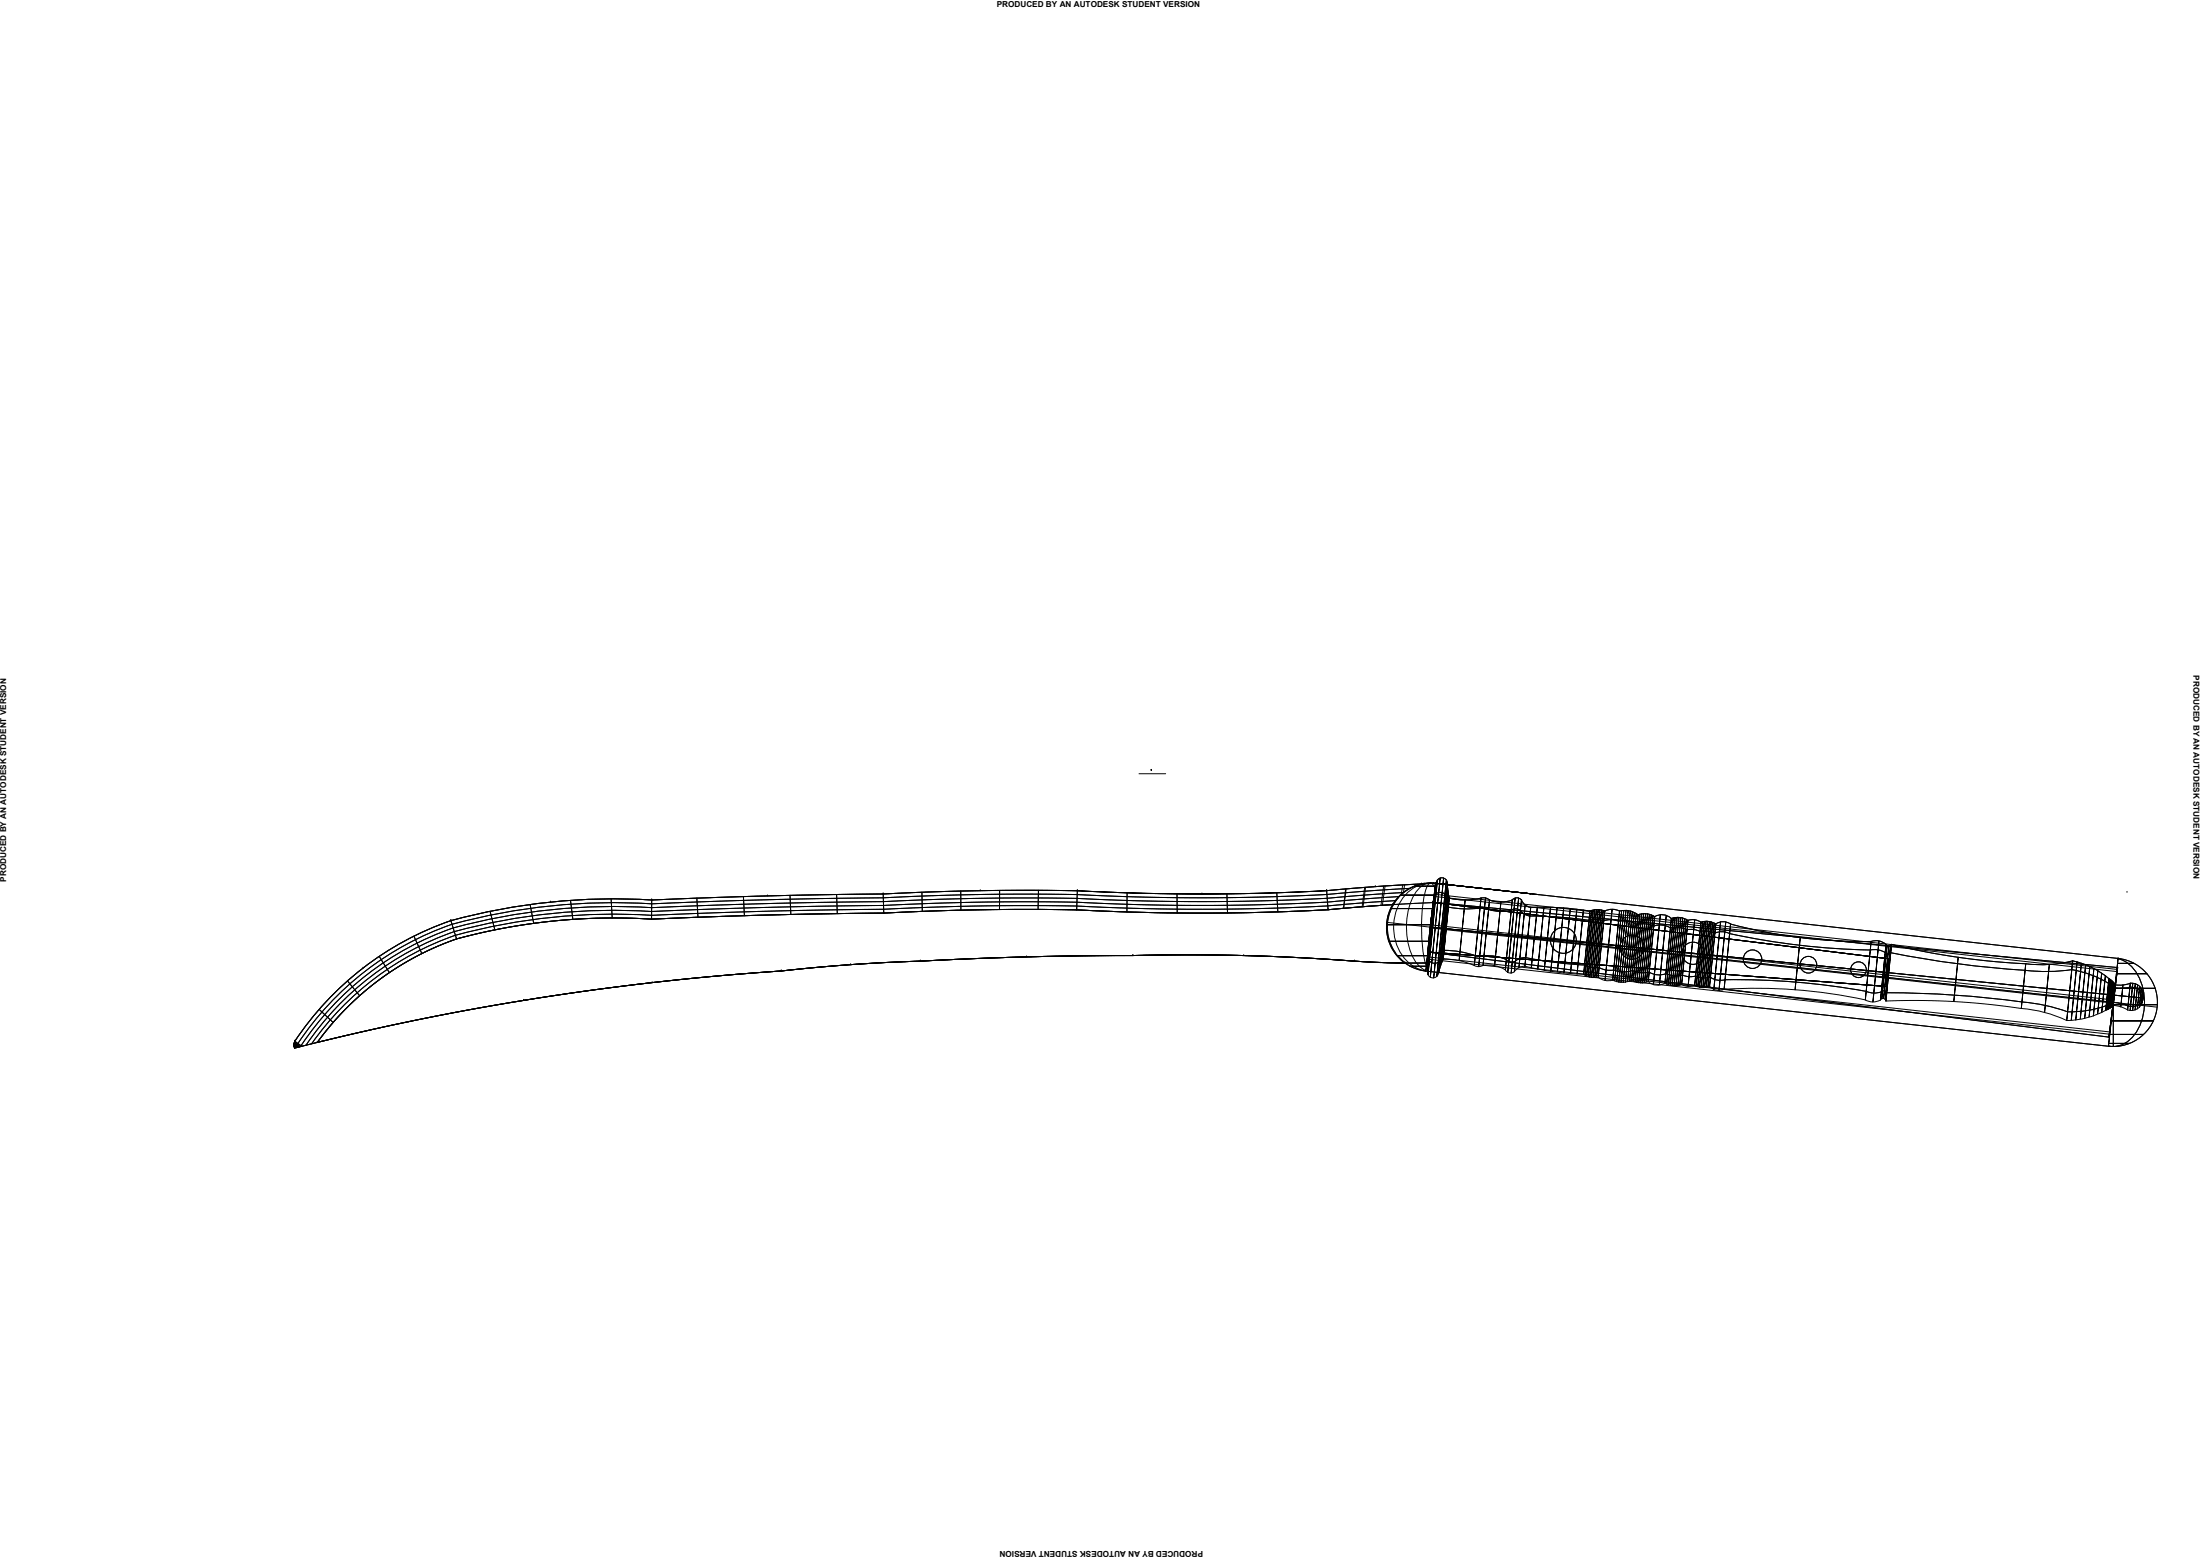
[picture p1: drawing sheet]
<svg xmlns="http://www.w3.org/2000/svg" width="1189mm" height="841mm" viewBox="0 0 1189 841" stroke-linecap="round" stroke-linejoin="round" font-family="sans-serif">
<!-- layer: 0 -->
<g fill="none" stroke="#000" stroke-width=".54">
<path d="M737 479l-1 11M738 479l-1 11M743 479h.1M748 479l-2 10M748 479l-1 10M758 478l-1 5M759 478l-1 4M762 480l-45 3M764 479h12h-11M768 477l-3 1a24 24 0 0 0-12 11M768 477h2l-53 4M768 477l-51 4"/>
<path d="M768 477h.1M770 477l-7 3a23 23 0 0 0-10 9M770 477h.1M773 477h1l1 3M773 477a14 14 0 0 0-11 12 37 37 0 0 0 4 32l5 3M773 477a22 22 0 0 0-20 24 23 23 0 0 0 17 23M773 477h3M773 477h-5M773 477a8 8 0 0 0-3 6 90 90 0 0 0 1 39M775 477h.1M776 477h.1M776 477l-6 48z"/>
<path d="M776 477l369 41M776 480l-4 42zM776 477h-1M776 477a3 3 0 0 1 4-3 3 3 0 0 1 2 4l1 5a2.8 2.8 0 0 0 3 3h10a10 10 0 0 1 8 0 16 16 0 0 0 16-1 4 4 0 0 1 4 3l3 2a157 157 0 0 1 32 2 10 10 0 0 1 8 0 9 9 0 0 1 8 0 11 11 0 0 1 10 2 10 10 0 0 1 9 1 7 7 0 0 1 9 1 10 10 0 0 1 9 1 8 8 0 0 1 7 1 9 9 0 0 1 8 1 7 7 0 0 1 8 0 269 269 0 0 0 80 9l3 2a2.1 2.1 0 0 0 4 1 396 396 0 0 0 87 10l6-1a16 16 0 0 1 13 2 43 43 0 0 1 15 10h6a6 6 0 0 1 7 0 6 6 0 0 1 2 7M776 477l-5 48zM776 477l-1 10M777 475l-5 51zM778 474l-5 54zM780 474l-5 54zM782 475l-6 52zM782 477l-5 49zM782 478l-4 47z"/>
<path d="M782 479l-4 45zM782 480l-4 43zM244 497a167 167 0 0 0-85 65M244 497l3 10M244 497h.1M265 492l2 10M286 489l2 10M297 487h.1M308 486l2 11M330 486l1 10M352 496h.1M352 486a335 335 0 0 0-108 11"/>
<path d="M352 486v10M352 486h.1M377 485v10M402 484v11M415 484h.1M427 484v10M452 483v10M477 483l1 10M477 483l-57 1-68 2M477 483h.1M478 493h.1M498 482v10"/>
<path d="M519 481v11M530 481h.1M540 481v10M561 481v10M582 491h.1M582 481v10M582 481a1285 1285 0 0 0 135 0 1285 1285 0 0 1-135 0zM582 481h-64l-41 2-79 1-46 2M582 481h-48l-57 2M582 481h.1M609 482v11M636 483v10"/>
<path d="M650 483h.1M663 483v10M690 482l1 11M717 481l1 10M717 481h.1M717 483a1391 1391 0 0 1-143 0h-48l-49 2-91 2a730 730 0 0 1-61 1 316 316 0 0 0-85 13 165 165 0 0 0-79 63M717 485a1395 1395 0 0 1-143 0h-48l-49 2-91 2a718 718 0 0 1-61 1 314 314 0 0 0-84 13 163 163 0 0 0-78 62M717 487a1395 1395 0 0 1-143 0h-48l-49 2-91 2a709 709 0 0 1-61 1 312 312 0 0 0-84 13 160 160 0 0 0-76 60M718 489a1399 1399 0 0 1-144 0h-48l-48 2-92 2a702 702 0 0 1-61 1 310 310 0 0 0-83 13 158 158 0 0 0-74 57M718 491h.1M727 480l-1 11M749 500h24h-23"/>
<path d="M751 491h23h-22M753 489a24 24 0 0 0 6 31M753 489a1252 1252 0 0 1-178 2 1845 1845 0 0 0-105 2l-71 2a1283 1283 0 0 1-79 1 292 292 0 0 0-79 13l-20 10-19 12-16 15-15 17M753 489h.1M753 489a24 24 0 0 0 7 31M753 489a1255 1255 0 0 1-178 2 1845 1845 0 0 0-105 2l-71 2a1283 1283 0 0 1-79 1 294 294 0 0 0-79 13l-11 5-10 5-9 6-9 7-17 14-14 17M754 486l-36 3M756 485a24 24 0 0 0-2 30M756 484l-39 3M757 483h18h-18M758 482l-41 3M759 482l-42 3"/>
<path d="M773 500l369 40M773 497v8zM774 494l-2 13zM774 492l-2 18zM774 489l-2 23zM775 487l-3 27zM775 487l246 31-2 15 2-15zM775 487l-3 28zM775 484l369 41M775 484l-3 33zM775 483l369 41M775 482l-3 38z"/>
<path d="M782 481l-4 41zM782 482l-3 39zM783 483l-4 38zM783 490a73 73 0 0 0 20 1 22 22 0 0 0 16 0l3 1a9 9 0 0 0 8 3l21 1a26 26 0 0 0 12 1 13 13 0 0 0 8 0l4 1h6a18 18 0 0 0 9 1l4 1a10 10 0 0 1 9 1h5a12 12 0 0 0 8 1 9 9 0 0 0 6 1h3a3 3 0 0 0 4 0h2a372 372 0 0 0 84 10l5 2h2l27 4 30 4a157 157 0 0 0 39 1 49 49 0 0 1 25 10h4a8 8 0 0 1 11 3v2M783 490l-1-4a3 3 0 0 0-2-4 3 3 0 0 0-5 2l-2 15M783 483l-4 37zM783 484l-3 35zM783 485l-3 33zM792 486l-4 33zM800 485l-3 37zM803 485l-4 37zM805 486l-4 35z"/>
<path d="M811 487l-3 35zM817 486l-4 38zM819 485l-4 40zM821 485l-4 41zM822 486l-4 39zM824 489l-3 34zM827 490l-3 32zM831 490l-3 33zM834 490l-3 33zM838 490l-4 34zM841 490l-3 35zM845 490l-3 35z"/>
<path d="M849 491l-4 35zM852 491l-3 35zM856 492l-4 34zM859 492l-3 34zM860 492l-3 35zM861 492l-4 35zM862 491l-4 37zM863 491l-4 37zM864 491l-4 37zM865 491l-4 37zM865 492l-3 36zM866 492l-3 36z"/>
<path d="M867 492l-3 36zM871 491l-4 39zM875 492l-4 37zM876 492l-3 38zM877 492l-3 38zM879 492l-4 38zM880 492l-4 39zM881 492l-4 39zM882 492l-4 38zM883 493l-4 37zM884 493l-3 37zM885 494l-3 35z"/>
<path d="M886 494l-3 36zM887 494l-3 36zM888 494l-3 37zM889 494l-3 37zM890 494l-3 37zM891 494l-3 37zM892 494l-3 37zM893 495l-3 36zM894 495l-3 35zM897 494l-4 38zM900 494l-3 38zM903 496l-3 35z"/>
<path d="M904 496l-3 36zM905 496l-3 36zM906 496l-3 36zM907 496l-3 36zM908 496l-3 37zM909 496l-3 36zM910 496l-3 36zM911 497l-3 35zM912 497l-3 35zM916 497l-4 36zM919 498l-3 34zM920 498l-3 35z"/>
<path d="M921 498l-4 35zM922 498l-4 35zM923 498l-4 35zM924 498l-4 35zM925 498l-4 35zM926 498l-4 35zM926 499l-3 34zM927 499l-3 34zM930 498l-4 36zM933 498l-4 37zM935 499l-3 35zM205 517l5 8"/>
<path d="M224 506l4 9M247 507h.1M497 519l58-2 57-1-57 1zM497 519h.1M555 517h.1M612 516a1189 1189 0 0 1 120 3 1191 1191 0 0 0-120-3zM612 516h.1M672 516h.1M732 519l28 1zM732 519h.1M750 508h22h-21M755 516h16h-16"/>
<path d="M771 518l369 41M771 517l369 40M772 514l-1 11a3 3 0 0 0 3 3 3 3 0 0 0 4-3l1-4a2.8 2.8 0 0 1 4-3l10 2a10 10 0 0 0 8 2 16 16 0 0 1 15 4 4 4 0 0 0 4-3l4-1a157 157 0 0 0 32 4 10 10 0 0 0 8 2 9 9 0 0 0 7 1 11 11 0 0 0 11 0 10 10 0 0 0 9 1 7 7 0 0 0 9 1 10 10 0 0 0 9 1 8 8 0 0 0 7 0 9 9 0 0 0 8 1 7 7 0 0 0 8 1 269 269 0 0 1 80 7h3a2.1 2.1 0 0 1 4-1 399 399 0 0 1 87 7l6 2a16 16 0 0 0 14 1 43 43 0 0 0 16-7l5 1a6 6 0 0 0 7 1 6 6 0 0 0 4-6M772 514l247 19-247-19M773 503l-1 15a3 3 0 0 0 4 2 3 3 0 0 0 3-3 4 4 0 0 1 5-4l12 3a12 12 0 0 0 8 0l7 1 5 3 3-1a9 9 0 0 1 9-1l21 3a27 27 0 0 1 12 2 10 10 0 0 1 6 1l11 1a18 18 0 0 1 10 0h3a10 10 0 0 0 9 1l6 1a12 12 0 0 1 7 1 9 9 0 0 1 7 0h3a3 3 0 0 1 4 1h1a371 371 0 0 1 85 7l5-1 2 1 30 1 27 2a153 153 0 0 1 40 8 54 54 0 0 0 25-6l5 1a8 8 0 0 0 11-1v-2M773 501h1M773 501l369 41M774 501h6M780 501l2 1M782 502l17 1M799 503l4 1M803 504l12 1"/>
<path d="M815 505l5 1M820 506h6M826 506l31 3M857 509l8 1M865 510l8 1M873 511l10 1M883 512l9 1M892 513l9 1M901 514h9M910 514l7 1M917 515l9 1M926 516l7 1"/>
<path d="M933 517l77 7M973 506l-3 29zM1011 509l-3 31zM1015 508l-3 33zM1019 510l-3 30zM1020 511l-3 28zM1021 511l-3 28zM1022 511l-3 29zM1022 510l-3 31zM1058 517l-2 24zM1120 519l-3 32zM1122 520l-3 31z"/>
<path d="M1145 518a22 22 0 0 1 14 21 25 25 0 0 1-13 26h-4M1145 518l-6 47zM1145 518h.1M1145 518a24 24 0 0 1 21 25 24 24 0 0 1-24 22M188 530l6 8M196 523h.1M352 531h.1M422 524l38-3 37-2-37 2zM422 524h.1M460 521h.1M759 520h.1M759 520l6 3 5 2 372 40"/>
<path d="M760 520h.1M762 522h9zM1010 524l8 1M1018 525h3M1021 525l72 8M1093 533l25 2M1095 521l-3 24zM1107 521l-2 26zM1118 535l21 2M1125 520l-3 31zM1127 521l-3 30zM1129 522l-2 28z"/>
<path d="M1132 523l-3 26zM1134 524l-3 25zM1136 526l-2 22zM1138 527l-2 20zM1139 537l4 1M1140 529l-2 17zM1141 529l-2 16zM1141 530l-2 15zM1141 530l-1 15zM1142 530l-2 15zM1142 531l-1 13zM1143 531l-2 13z"/>
<path d="M1143 538h7M1143 534h22zM1143 532l-1 11zM1144 526h16zM1144 520h9zM1147 532l-1 12zM1150 538l8 1M1151 531l-1 15zM1153 531l-2 15zM1154 531l-2 15zM1155 532l-1 13zM1156 533l-1 12z"/>
<path d="M1157 534l-1 10zM1158 535l-1 8zM1158 536v6zM1158 538v2zM172 545l8 7M283 540a1400 1400 0 0 0-124 26M283 540a1467 1467 0 0 1 139-16 1467 1467 0 0 0-139 16zM283 540h.1M1140 559h18zM1141 551h23zM1142 543h24zM1142 541v24"/>
<path d="M159 564l2 2M159 564l3 2v-1M159 565l1 1M159 563l3 2M159 566h.1M159 562v2v2v-2v-2l4 3M159 562h.1M159 562l4 3M160 563l-1 2M161 564l-2 2M162 564l-2 2M163 565h.1"/>
<path d="M171 563h.1M1139 565h3M1140 564h11z"/>
</g>
<g fill="#000" stroke="#000" stroke-width=".54">
<circle cx="775" cy="477" r=".1"/>
<circle cx="776" cy="477" r=".1"/>
<circle cx="782" cy="477" r=".1"/>
<circle cx="352" cy="486" r=".1"/>
<circle cx="477" cy="483" r=".1"/>
<circle cx="582" cy="481" r=".1"/>
<circle cx="717" cy="481" r=".1"/>
<circle cx="775" cy="487" r=".1"/>
<circle cx="783" cy="485" r=".1"/>
<circle cx="800" cy="485" r=".1"/>
<circle cx="805" cy="486" r=".1"/>
<circle cx="817" cy="486" r=".1"/>
<circle cx="822" cy="486" r=".1"/>
<circle cx="827" cy="490" r=".1"/>
<circle cx="859" cy="492" r=".1"/>
<circle cx="867" cy="492" r=".1"/>
<circle cx="875" cy="492" r=".1"/>
<circle cx="885" cy="494" r=".1"/>
<circle cx="894" cy="495" r=".1"/>
<circle cx="903" cy="496" r=".1"/>
<circle cx="912" cy="497" r=".1"/>
<circle cx="919" cy="498" r=".1"/>
<circle cx="927" cy="499" r=".1"/>
<circle cx="935" cy="499" r=".1"/>
<circle cx="732" cy="519" r=".1"/>
<circle cx="746" cy="520" r=".1"/>
<circle cx="772" cy="514" r=".1"/>
<circle cx="1011" cy="509" r=".1"/>
<circle cx="1019" cy="510" r=".1"/>
<circle cx="1021" cy="518" r=".1"/>
<circle cx="1022" cy="510" r=".1"/>
<circle cx="1120" cy="519" r=".1"/>
<circle cx="1019" cy="533" r=".1"/>
<circle cx="1095" cy="521" r=".1"/>
<circle cx="1140" cy="529" r=".1"/>
<circle cx="1143" cy="532" r=".1"/>
<circle cx="1151" cy="531" r=".1"/>
<circle cx="1158" cy="539" r=".1"/>
<circle cx="221" cy="552" r=".1"/>
<circle cx="283" cy="540" r=".1"/>
<circle cx="159" cy="564" r=".1"/>
</g>
<!-- layer: Daab v4_Sketch1 -->
<path d="M616 418h14M622 416h.1" fill="none" stroke="#000" stroke-width=".54"/>
<!-- layer: Daab v4_Sketch2 -->
<path d="M622 416h.1M159 562a163 163 0 0 1 116-72 335 335 0 0 1 77-4l68-2 57-1a1478 1478 0 0 1 150 0 1165 1165 0 0 0 129-5l20-1-3 22-2 21h-22a1543 1543 0 0 0-156-4 2165 2165 0 0 0-194 10 1453 1453 0 0 0-240 40v-2v-2" fill="none" stroke="#000" stroke-width=".54"/>
<!-- layer: Daab v4_Sketch3 -->
<path d="M622 416h.1M776 477l-3 22-2 21M775 487l246 31-2 15-247-19" fill="none" stroke="#000" stroke-width=".54"/>
<!-- layer: Daab v4_Sketch4 -->
<g fill="none" stroke="#000" stroke-width=".54">
<path d="M622 416h.1M775 487l246 31-2 15-247-19zM775 487l-1 14 246 24 1-7"/>
<circle cx="845" cy="508" r="7"/>
<circle cx="882" cy="512" r="7"/>
<circle cx="915" cy="515" r="6"/>
<circle cx="947" cy="518" r="5"/>
<circle cx="977" cy="521" r="5"/>
<circle cx="1004" cy="524" r="4"/>
</g>
<!-- layer: Daab v4_Sketch5 -->
<path d="M622 416h.1M773 501l385 38a6 6 0 0 0-2-7 6 6 0 0 0-7 0h-1a5 5 0 0 1-7-2 48 48 0 0 0-21-11 78 78 0 0 1-29 1 446 446 0 0 1-69-9 2.1 2.1 0 0 1-4-1 8 8 0 0 0-7-1 269 269 0 0 1-80-11h-2a1.9 1.9 0 0 1-3 0h-5a3 3 0 0 1-4-1h-3a3 3 0 0 1-4-1h-5a2.2 2.2 0 0 1-3-1 7 7 0 0 0-8 0 10 10 0 0 0-9-1 11 11 0 0 0-10-2 9 9 0 0 0-8 0 10 10 0 0 0-8 0 182 182 0 0 0-33-2 9 9 0 0 1-5-5h-1a17 17 0 0 1-18 0 44 44 0 0 1-19 0l-1-4a7 7 0 0 0-2-7 3 3 0 0 0-4 3l-3 22-2 21" fill="none" stroke="#000" stroke-width=".54"/>
<!-- layer: Daab v4_Sketch6 -->
<path d="M776 479h.1" fill="none" stroke="#000" stroke-width=".54"/>
<!-- layer: Daab v4_Sketch7 -->
<path d="M776 477h.1M776 477l-2 12 2-12-2 12 2-12-1 6" fill="none" stroke="#000" stroke-width=".54"/>
<!-- layer: Daab v4_Sketch8 -->
<g fill="none" stroke="#000" stroke-width=".54">
<path d="M622 416h.1M776 477h.1M775 487l-29 2a1224 1224 0 0 1-171 2 1845 1845 0 0 0-105 2l-63 1a991 991 0 0 1-85 2 297 297 0 0 0-81 13l-11 5-10 6-18 11-8 7-8 8-7 8-8 9a1493 1493 0 0 1 257-39 2435 2435 0 0 1 212-8 1580 1580 0 0 1 109 4h22l1-6M775 487l246 31-2 15-247-19M775 487l-3 27M775 487l369 36-4 37-368-46M788 489h1"/>
<circle cx="845" cy="508" r="7"/>
<circle cx="882" cy="512" r="7"/>
<circle cx="915" cy="515" r="6"/>
<circle cx="947" cy="518" r="5"/>
<circle cx="977" cy="521" r="5"/>
<circle cx="1004" cy="524" r="4"/>
</g>
<!-- layer: Daab v4_Sketch9 -->
<path d="M1149 482h.1M1144 523l-4 37z" fill="none" stroke="#000" stroke-width=".54"/>
<!-- layer: Daab v4_Sketch10 -->
<path d="M622 416h.1M776 477l369 41M776 477a24 24 0 0 0-27 21 24 24 0 0 0 21 27l369 40a24 24 0 0 0 27-21 24 24 0 0 0-21-26M776 477l-4 37M749 498l417 46M188 544l9-8 9-8 10-6 10-6a138 138 0 0 1 47-15 324 324 0 0 1 79-5l55-2 63-1a1603 1603 0 0 1 158 0h34a1068 1068 0 0 0 95-5l18-1 369 36-4 37-368-46-1 6h-22a1543 1543 0 0 0-156-4 2165 2165 0 0 0-194 10 1456 1456 0 0 0-228 37l8-9z" fill="none" stroke="#000" stroke-width=".54"/>
<!-- layer: Daab v4_Sketch11 -->
<path d="M776 477h.1M776 477l51 6zM825 483h.1M831 483l-55-6 56 6" fill="none" stroke="#000" stroke-width=".54"/>
<g font-size="4.4">
<text x="539" y="4">PRODUCED BY AN AUTODESK STUDENT VERSION</text>
<text x="1185" y="365" transform="rotate(90 1185 365)">PRODUCED BY AN AUTODESK STUDENT VERSION</text>
<text x="3" y="476" transform="rotate(-90 3 476)">PRODUCED BY AN AUTODESK STUDENT VERSION</text>
<text x="650" y="838" transform="rotate(180 650 838)">PRODUCED BY AN AUTODESK STUDENT VERSION</text>
</g>
</svg>
